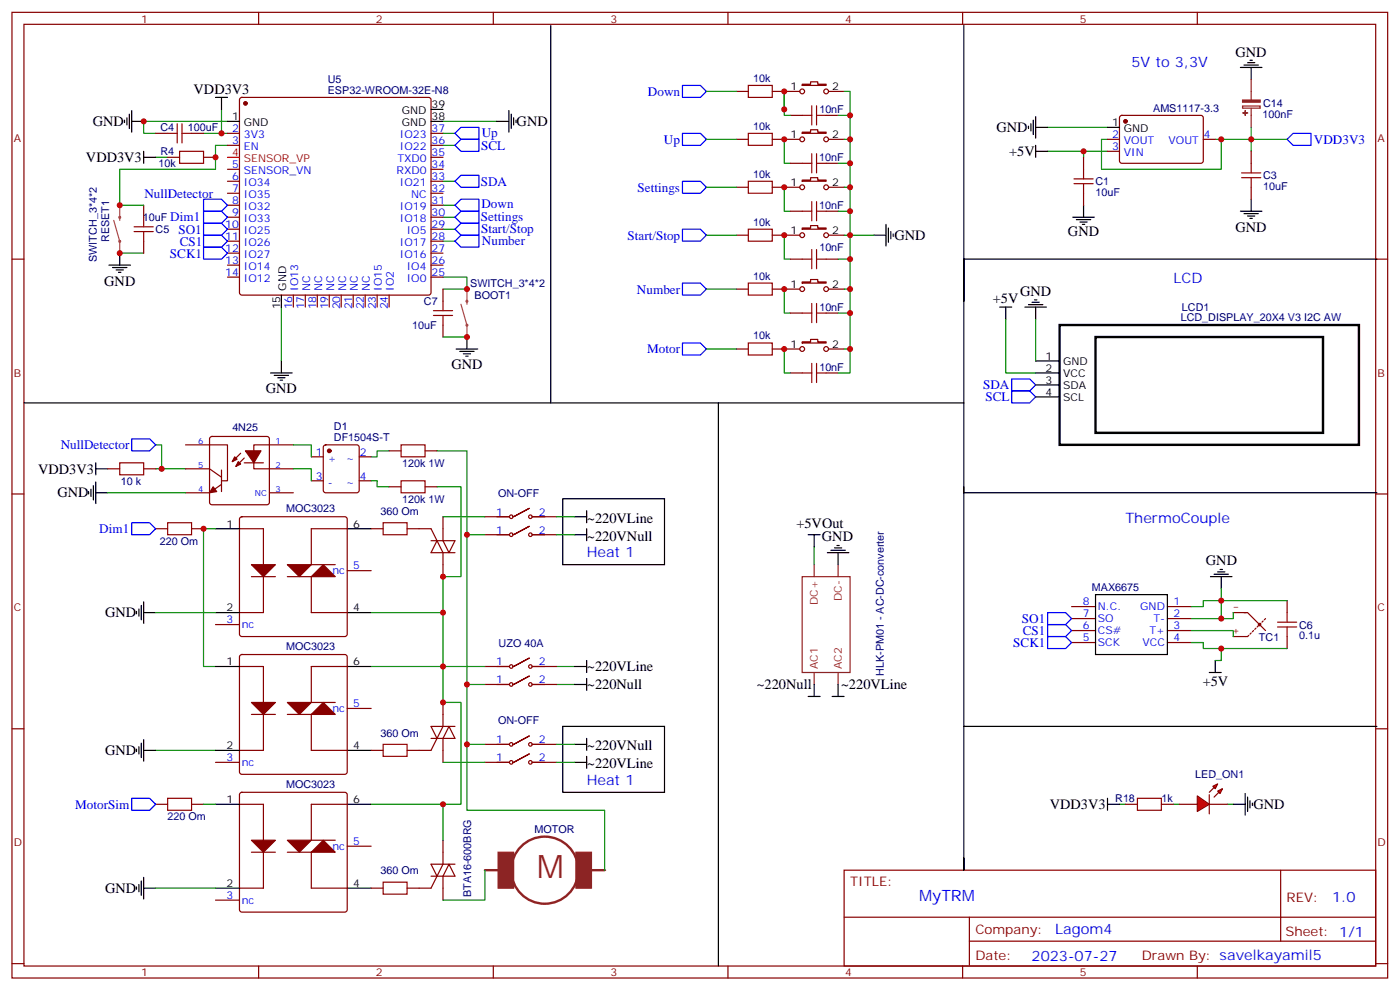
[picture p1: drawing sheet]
<svg xmlns="http://www.w3.org/2000/svg" width="413mm" height="292mm" viewBox="0 0 413 292" stroke-linecap="round" stroke-linejoin="round" font-family="sans-serif">
<g fill="none" stroke="#870000" stroke-width=".35">
<path d="M3.5 3.6h405.4v284.4h-405.4zM7.1 7.2h398.2v277.2h-398.2zM76.2 3.6v3.6M145.3 3.6v3.6M214.5 3.6v3.6M283.6 3.6v3.6M352.8 3.6v3.6M3.5 76.3h3.6M405.3 76.3h3.6M31.7 138h3.6M42.3 138h3.6M114.7 132.8h3.5"/>
<path d="M125.2 132.8h3.6M3.5 145.5h3.6M114.7 143.3h3.5M125.2 143.3h3.6M405.3 145.5h3.6M3.5 214.6h3.6M405.3 214.6h3.6M248.7 256.2h156.6v28.2h-156.6zM377.3 256.2v20.9M248.7 270.1h156.5M285.6 277.1h119.6M285.6 270.1v14.1"/>
<path d="M3.5 283.7h3.6M76.2 284.4v3.6M145.3 284.4v3.6M214.5 284.4v3.6M283.6 284.4v3.6M352.8 284.4v3.6M405.3 283.7h3.6"/>
</g>
<path d="M130.5 39.3h3.6M35.3 74.5h7M130.5 71h3.6M130.5 67.5h3.6M130.5 64h3.6M130.5 60.4h3.6M45.9 131h1.7v7h7.1M45.9 138h1.7M114.7 132.8h-3.6v1.7h-1.7M111.1 141.6v1.7h3.6M239.9 161v5.3" fill="none" stroke="#008700" stroke-width=".35"/>
<g fill="none" stroke="#000" stroke-width=".35">
<path d="M162.3 7.5v111.1M7.1 118.6h276.9M211.7 118.6v165.8M28.2 138h3.5M28.2 136.3v3.5M26.1 144.7v.8M26.8 144v2.2M27.5 143v4.2M28.2 141.9v6.4M28.2 145.1h3.5M284 213.9v42.3v-3.5M169.3 224.5h3.6"/>
<path d="M172.9 222.7v3.5"/>
</g>
<path d="M35.3 136.3h7v3.5h-7zM118.2 131h7v3.5h-7zM118.2 141.6h7v3.5h-7z" fill="none" stroke="#a10000" stroke-width=".35"/>
<path d="M38.8 129.2h5.3l1.8 1.8-1.8 1.8h-5.3z" fill="none" stroke="#00f" stroke-width=".35"/>
<path d="M70.8 152.4l.5-.2h30.3l.5 .2 .2 .5v33.8l-.2 .5-.5 .2h-30.3l-.5-.2-.2-.5v-33.8z" fill="#fff" stroke="#870000" stroke-width=".35"/>
<path d="M45.9 155.7h3.5M56.4 155.7h3.6M70.6 155.7h7v24.7h-7M102.3 155.7h-10.6v10.6h7.1M74.1 169.8h7M84.7 169.8h7v10.6h10.6M102.3 168h7.1M63.5 183.9h7.1" fill="none" stroke="#870000" stroke-width=".35"/>
<g fill="#870000" stroke="#870000" stroke-width=".35">
<path d="M74.1 166.3h7l-3.5 3.5z"/>
<path d="M84.7 166.3h7l-3.5 3.5z"/>
<path d="M91.7 169.8l3.5-3.5 3.6 3.5z"/>
</g>
<g fill="none" stroke="#000" stroke-width=".35">
<path d="M63.5 155.7h7.1M102.3 155.7h7.1M40.9 179.3v2.1M41.6 178.3v4.2M42.3 177.2v6.4M40.2 180v.7M42.3 180.4h3.6M63.5 180.4h7.1M102.3 180.4h7.1M40.9 219.9v2.1M41.6 218.8v4.3M42.3 217.8v6.3"/>
<path d="M40.2 220.6v.7M42.3 220.9h3.6"/>
</g>
<path d="M63.5 155.7h-3.5v40.6h3.5M45.9 180.4h17.6M45.9 220.9h17.6" fill="none" stroke="#008700" stroke-width=".35"/>
<path d="M49.4 153.9h7v3.5h-7z" fill="none" stroke="#a10000" stroke-width=".35"/>
<path d="M70.8 192.9l.5-.2h30.3l.5 .2 .2 .5v33.9l-.2 .5-.5 .2h-30.3l-.5-.2-.2-.5v-33.9z" fill="#fff" stroke="#870000" stroke-width=".35"/>
<path d="M70.6 196.3h7v24.6h-7M102.3 196.3h-10.6v10.5h7.1M74.1 210.4h7M84.7 210.4h7v10.5h10.6M102.3 208.6h7.1M63.5 224.5h7.1" fill="none" stroke="#870000" stroke-width=".35"/>
<g fill="#870000" stroke="#870000" stroke-width=".35">
<path d="M74.1 206.8h7l-3.5 3.6z"/>
<path d="M84.7 206.8h7l-3.5 3.6z"/>
<path d="M91.7 210.4l3.5-3.6 3.6 3.6z"/>
</g>
<path d="M63.5 196.3h7.1M102.3 196.3h7.1M63.5 220.9h7.1M102.3 220.9h7.1" fill="none" stroke="#000" stroke-width=".35"/>
<path d="M38.8 153.9h5.3l1.8 1.8-1.8 1.7h-5.3z" fill="none" stroke="#00f" stroke-width=".35"/>
<path d="M70.8 233.5l.5-.2h30.3l.5 .2 .2 .5v33.9l-.2 .5-.5 .2h-30.3l-.5-.3-.2-.4v-33.9z" fill="#fff" stroke="#870000" stroke-width=".35"/>
<path d="M45.9 236.8h3.5M56.4 236.8h3.6M70.6 236.8h7v24.7h-7M102.3 236.8h-10.6v10.6h7.1M74.1 250.9h7M84.7 250.9h7v10.6h10.6M102.3 249.2h7.1M127 258h7.1l-1.8-3.5-1.8 3.5v7M128.8 258l-1.8 3.5h-3.5M130.5 247.4v7.1l-1.7 3.5-1.8-3.5h7.1M63.5 265h7.1" fill="none" stroke="#870000" stroke-width=".35"/>
<g fill="#870000" stroke="#870000" stroke-width=".35">
<path d="M74.1 247.4h7l-3.5 3.5z"/>
<path d="M84.7 247.4h7l-3.5 3.5z"/>
<path d="M91.7 250.9l3.5-3.5 3.6 3.5z"/>
</g>
<path d="M63.5 236.8h7.1M102.3 236.8h7.1M41.6 259.4v4.2M42.3 258.3v6.4M40.2 261.2v.7M40.9 260.5v2.1M42.3 261.5h3.6M63.5 261.5h7.1M102.3 261.5h7.1" fill="none" stroke="#000" stroke-width=".35"/>
<path d="M60 236.8h3.5M45.9 261.5h17.6" fill="none" stroke="#008700" stroke-width=".35"/>
<path d="M49.4 235.1h7v3.5h-7z" fill="none" stroke="#a10000" stroke-width=".35"/>
<path d="M38.8 235.1h5.3l1.8 1.7-1.8 1.8h-5.3z" fill="none" stroke="#00f" stroke-width=".35"/>
<circle cx="160.5" cy="256.2" r="9.9" fill="none" stroke="#8c2424" stroke-width=".71"/>
<g fill="#8c2424" stroke="#8c2424" stroke-width=".35">
<path d="M146.8 250.9h4.5v10.6h-4.5z"/>
<path d="M169.7 250.9h4.6v10.6h-4.6z"/>
</g>
<g fill="#8c2424">
<circle cx="178.2" cy="256.2" r=".18"/>
<circle cx="142.9" cy="256.2" r=".18"/>
</g>
<path d="M142.9 256.2h7M171.1 256.2h7.1" fill="none" stroke="#8c2424" stroke-width=".71"/>
<g fill="none" stroke="#008700" stroke-width=".35">
<path d="M130.5 53.4h3.6M130.5 42.8h3.6M82.9 90.4v15.9M130.5 81.6h7.1v3.5h-7.1M296.3 93.9v15.9h8.9M305.2 93.9v12.4M128.8 132.8h8.8v24.6M128.8 143.3h7v26.5h-5.3v37h5.3v30h-5.3v10.6M130.5 152.2h12.4M142.9 157.4h-5.3v44.1h5.3M164 152.2h5.3M164 157.4h5.3"/>
<path d="M359.8 173.3v8.8M379.2 176.8h-24.7v1.8h-3.5M109.4 196.3h33.5M109.4 180.4h21.1M164 196.3h5.3M351 185.7h12.4v1.7M351 189.2h3.5v1.8h24.7M359.8 191v3.5h-1.7M363.4 180.4v1.7h-12.4M137.6 201.5v17.7h5.3M137.6 219.2v19.4h40.6v17.6M164 201.5h5.3"/>
<path d="M164 219.2h5.3M109.4 236.8h21.1M130.5 224.5h12.4M164 224.5h5.3M329.8 236.8h1.8M345.7 236.8h1.8M361.6 236.8h1.8M142.9 256.2v8.8h-12.4"/>
</g>
<g fill="none" stroke="#000" stroke-width=".35">
<path d="M284 7.5v68.8h121.7M32.1 78.1h6.4M33.2 78.8h4.2M34.2 79.5h2.1M35.3 74.5v3.6M34.9 80.2h.7M137.6 99.2v3.6M284 88.7v-12.4v68.8h121.7M294.6 90.4h3.5M296.3 90.4v3.5M302 90.4h6.3M303 89.7h4.3"/>
<path d="M304.1 89h2.1M304.8 88.3h.7M305.2 90.4v3.5M79.7 109.8h6.4M80.8 110.5h4.2M81.8 111.2h2.2M82.5 111.9h.8M82.9 106.3v3.5M134.4 102.8h6.4M135.5 103.5h4.2M136.5 104.2h2.1M137.2 104.9h.7"/>
<path d="M305.2 106.3h7M305.2 109.8h7M305.2 113.3h7M305.2 116.9h7M165.8 146.9h30v19.4h-30zM169.3 157.4h3.6M169.3 152.2h3.6M172.9 150.4v3.5M172.9 155.7v3.5M238.1 157.4h3.6M239.9 157.4v3.6M284 143.3v70.6h121.7"/>
<path d="M243.8 162.7h6.3M244.8 162h4.3M245.9 161.3h2.1M246.6 160.6h.7M246.9 162.7v3.6M322.8 175.1h21.2v17.6h-21.2zM356.7 169.8h6.3M357.7 169.1h4.2M358.8 168.4h2.1M359.5 167.7h.7M359.8 169.8v3.5M169.3 196.3h3.6"/>
<path d="M172.9 194.5v3.5M172.9 199.8v3.5M356.3 198h3.5M358.1 194.5v3.5M165.8 213.9h30v19.4h-30zM169.3 201.5h3.6M169.3 219.2h3.6M172.9 217.4v3.5M238.1 205.1h3.6M239.9 201.5v3.6M245.2 205.1h3.5M246.9 201.5v3.6"/>
<path d="M363.4 236.8h3.5M366.9 233.6v6.4M367.6 234.7v4.2M368.3 235.8v2.1M369 236.5v.7"/>
</g>
<g fill="none" stroke="#870000" stroke-width=".35">
<path d="M42.3 60.4v3.6M42.3 71v3.5M231.1 102.8h4.6M236.4 100.6h2.4v-.7h2.1v.7h2.5v.4h-7zM244.1 102.8h4.6M109.4 155.7h3.5M119.9 155.7h7.1l1.8 3.5M130.5 152.2v7l1.8 3.5 1.8-3.5h-7.1M142.9 152.2h7M142.9 157.4h7M155.9 149.7l-4.6 2.5 4.6-2.5M155.9 155l-4.6 2.4 4.6-2.4"/>
<path d="M157 152.2h7M157 157.4h7M134.1 162.7h-7.1l1.8-3.5 1.7 3.5v7.1M315.7 178.6h7.1M344 178.6h7M379.2 176.8v3.6M142.9 196.3h7M155.9 199.1l-4.6 2.4 4.6-2.4M155.9 193.8l-4.6 2.5 4.6-2.5M157 196.3h7M315.7 182.1h7.1M315.7 185.7h7.1"/>
<path d="M315.7 189.2h7.1M344 182.1h7M344 185.7h7M344 189.2h7M379.2 187.4v3.6M127 217.4h7.1l-1.8-3.5-1.8 3.5v7.1M128.8 217.4l-1.8 3.5h-7.1M130.5 206.8v7.1l-1.7 3.5-1.8-3.5h7.1M142.9 201.5h7M142.9 219.2h7M155.9 216.7l-4.6 2.5 4.6-2.5M157 201.5h7"/>
<path d="M157 219.2h7M109.4 220.9h3.5M142.9 224.5h7M155.9 222l-4.6 2.5 4.6-2.5M157 224.5h7M109.4 261.5h3.5M119.9 261.5h3.6"/>
<circle cx="236.4" cy="102.8" r=".71"/>
<circle cx="243.4" cy="102.8" r=".71"/>
<circle cx="150.6" cy="152.2" r=".53"/>
<circle cx="150.6" cy="157.4" r=".53"/>
<circle cx="156.3" cy="157.4" r=".53"/>
<circle cx="156.3" cy="152.2" r=".53"/>
<circle cx="150.6" cy="196.3" r=".53"/>
<circle cx="156.3" cy="196.3" r=".53"/>
<circle cx="150.6" cy="219.2" r=".53"/>
<circle cx="150.6" cy="201.5" r=".53"/>
<circle cx="156.3" cy="201.5" r=".53"/>
<circle cx="156.3" cy="219.2" r=".53"/>
<circle cx="150.6" cy="224.5" r=".53"/>
<circle cx="156.3" cy="224.5" r=".53"/>
</g>
<path d="M39.5 68.2h5.7M39.5 66.8h5.7M42.3 64v2.8M42.3 68.2v2.8M112.9 153.9h7v3.5h-7zM376.4 184.6h5.7M376.4 183.2h5.7M379.2 180.4v2.8M379.2 184.6v2.8M112.9 219.2h7v3.5h-7zM112.9 259.8h7v3.5h-7z" fill="none" stroke="#a10000" stroke-width=".35"/>
<path d="M236.4 169.8h14.1v28.2h-14.1zM239.9 166.3v3.5M246.9 166.3v3.5M239.9 198v3.5M246.9 198v3.5" fill="none" stroke="#8c2424" stroke-width=".35"/>
<g fill="none" stroke="#00f" stroke-width=".35">
<path d="M201.1 39.3h5.3l1.7 1.7-1.7 1.8h-5.3zM201.1 25.2h5.3l1.7 1.7-1.7 1.8h-5.3zM134.1 53.4l1.7-1.8h5.3v3.5h-5.3zM134.1 42.8l1.7-1.8h5.3v3.6h-5.3zM201.1 53.4h5.3l1.7 1.7-1.7 1.8h-5.3zM201.1 67.5h5.3l1.7 1.8-1.7 1.7h-5.3zM201.1 83.4h5.3l1.7 1.7-1.7 1.8h-5.3zM201.1 101h5.3l1.7 1.8-1.7 1.7h-5.3zM298.1 115.1h5.3l1.8 1.8-1.8 1.7h-5.3zM298.1 111.6h5.3l1.8 1.7-1.8 1.8h-5.3zM308.7 180.4h5.3l1.7 1.7-1.7 1.8h-5.3zM308.7 183.9h5.3l1.7 1.8-1.7 1.7h-5.3z"/>
<path d="M308.7 187.4h5.3l1.7 1.8-1.7 1.8h-5.3z"/>
</g>
<circle cx="371.1" cy="183.9" r=".35" fill="#850000" stroke="#850000" stroke-width=".35"/>
<path d="M363.4 180.4h3.8M366.5 180.4h1.1l5.3 5.3M367.9 187.1l-.3 .3h-4.2M368.7 186.4l-.4 .3M369.4 185.7l-.4 .3M370.1 185l-.4 .3M370.8 184.3l-.4 .3M371.5 183.6l-.4 .3M372.2 182.8l-.4 .4M372.9 182.1l-.4 .4" fill="none" stroke="#850000" stroke-width=".35"/>
<path d="M312.2 95.7h88.2v35.3h-88.2zM322.8 99.2h67v28.3h-67z" fill="none" stroke="#000" stroke-width=".71"/>
<path d="M33.5 64.9l1.8 6.2v3.4M35.3 60.4v3.5M35.3 64v.9M135.8 89.6l1.8 6.2v3.4M137.6 85.1v3.5M137.6 88.7v.9" fill="none" stroke="#a64a4a" stroke-width=".35"/>
<g fill="none" stroke="#a64a4a" stroke-width=".56">
<circle cx="35.3" cy="64" r=".18"/>
<circle cx="35.3" cy="71.1" r=".18"/>
<circle cx="137.6" cy="88.7" r=".18"/>
<circle cx="137.6" cy="95.8" r=".18"/>
</g>
<g fill="#f00" stroke="#870000" stroke-width=".35">
<path d="M352.8 234.4l3.5 2.4-3.5 2.1z"/>
<path d="M356.3 234v5.6z"/>
</g>
<g fill="#870000" stroke="#870000" stroke-width=".35">
<path d="M357.7 231.9l-1.4 1.4z"/>
<path d="M357.7 234.7l1.4-1.4z"/>
</g>
<g fill="#f00" stroke="#870000" stroke-width=".35">
<path d="M357.4 231.5l1.4-.7-.7 1.4z"/>
<path d="M358.8 232.9l1.4-.7-.7 1.4z"/>
</g>
<g fill="none" stroke="#870000" stroke-width=".35">
<path d="M45.9 39.3h3.5M56.4 39.3h3.6M67 39.3h3.6M70.8 28.9l.5-.2h55l.5 .2 .2 .5v56.8l-.2 .5-.5 .2h-55l-.5-.2-.2-.5v-56.8zM127 39.3h3.5M217 26.9h3.5M227.5 26.9h8.2M232.8 34h3.6M236.4 38.9h2.4v-.7h2.1v.7h2.5v.4h-7zM236.4 24.8h2.4v-.7h2.1v.7h2.5v.4h-7zM243.4 34h3.5M244.1 26.9h4.6"/>
<path d="M330.1 34.2l.5-.2h23.5l.4 .7v13l-.7 .4-23.5-.1-.5-.6v-12.7zM49.4 46.3h3.5M60 46.3h3.5M67 42.8h3.6M67 49.8h3.6M67 53.4h3.6M67 56.9h3.6M127 46.3h3.5M127 42.8h3.5M127 49.8h3.5M127 53.4h3.5M127 56.9h3.5"/>
<path d="M217 41h3.5M217 55.1h3.5M227.5 41h8.2M227.5 55.1h8.2M232.8 48.1h3.6M236.4 53h2.4v-.7h2.1v.7h2.5v.4h-7zM243.4 48.1h3.5M244.1 41h4.6M244.1 55.1h4.6M319.3 46.3v3.5M319.3 56.9v3.5M326.3 41h3.5"/>
<path d="M326.3 44.6h3.5M354.5 41h3.6M368.7 44.6v3.5M368.7 55.1v3.6M67 60.4h3.6M67 64h3.6M67 67.5h3.6M67 71h3.6M67 74.5h3.6M67 78.1h3.6M127 60.4h3.5M127 64h3.5"/>
<path d="M127 67.5h3.5M127 71h3.5M127 74.5h3.5M127 78.1h3.5M217 69.3h3.5M227.5 69.3h8.2M232.8 76.3h3.6M232.8 62.2h3.6M236.4 67.1h2.4v-.7h2.1v.7h2.5v.4h-7zM243.4 76.3h3.5M243.4 62.2h3.5M244.1 69.3h4.6"/>
<path d="M67 81.6h3.6M86.4 86.9v3.5M90 86.9v3.5M93.5 86.9v3.5M97 86.9v3.5M100.5 86.9v3.5M104.1 86.9v3.5M107.6 86.9v3.5M111.1 86.9v3.5M114.7 86.9v3.5M127 81.6h3.5M130.5 85.1v3.6"/>
<path d="M130.5 95.7v3.5M217 85.1h3.5M227.5 85.1h8.2M232.8 92.2h3.6M236.4 83h2.4v-.7h2.1v.7h2.5v.4h-7zM243.4 92.2h3.5M244.1 85.1h4.6M217 102.8h3.5M227.5 102.8h3.6M232.8 109.8h3.6M243.4 109.8h3.5M54.7 131h12.3v10.6h-1.7"/>
<path d="M54.7 138h7l3.6 2.5M62 128.7l.4-.2h16.3l.5 .2 .2 .5v18.7l-.3 .5-.4 .2h-16.3l-.5-.2-.2-.5v-18.7zM65.3 138.4v6.3M70.9 133.5l-2.5 2.4M72 134.9l-2.5 2.4M72 136.3h5.6M86.4 131h-11.6v7h11.6M91.7 134.5h3.5M95.5 131.2l.5-.2h9.1l.5 .2 .2 .5v12.7l-.2 .5-.5 .2h-9.1l-.5-.2-.3-.5v-12.7zM105.8 134.5h3.6M65.3 142.6l-3.6 2.5h-7M79.4 145.1h7"/>
<path d="M91.7 141.6h3.5M105.8 141.6h3.6M331.6 236.8h3.5M342.2 236.8h3.5M347.5 236.8h5.3M356.3 236.8h5.3"/>
<circle cx="236.4" cy="26.9" r=".71"/>
<circle cx="243.4" cy="26.9" r=".71"/>
<circle cx="236.4" cy="41" r=".71"/>
<circle cx="236.4" cy="55.1" r=".71"/>
<circle cx="243.4" cy="41" r=".71"/>
<circle cx="243.4" cy="55.1" r=".71"/>
<circle cx="236.4" cy="69.3" r=".71"/>
<circle cx="243.4" cy="69.3" r=".71"/>
<circle cx="236.4" cy="85.1" r=".71"/>
<circle cx="243.4" cy="85.1" r=".71"/>
</g>
<g fill="none" stroke="#a10000" stroke-width=".35">
<path d="M49.4 39.3h2.8M52.2 36.4v5.7M53.6 39.3h2.8M53.6 36.4v5.7M220.5 25.2h7v3.5h-7zM220.5 39.3h7v3.5h-7zM236.4 34h2.8M239.2 31.2v5.6M240.6 31.2v5.6M240.6 34h2.8M52.9 44.6h7.1v3.5h-7.1zM220.5 53.4h7v3.5h-7z"/>
<path d="M236.4 48.1h2.8M239.2 45.3v5.6M239.2 59.4v5.6M240.6 45.3v5.6M240.6 59.4v5.6M240.6 48.1h2.8M316.4 54.1h5.7M316.4 52.7h5.7M319.3 49.8v2.9M319.3 54.1v2.8M365.8 52.3h5.7M365.8 50.9h5.7"/>
<path d="M368.7 48.1v2.8M368.7 52.3v2.8M220.5 67.5h7v3.5h-7zM236.4 76.3h2.8M236.4 62.2h2.8M239.2 73.5v5.6M240.6 73.5v5.6M240.6 76.3h2.8M240.6 62.2h2.8M127.7 92.9h5.6M127.7 91.5h5.6M130.5 88.7v2.8"/>
<path d="M130.5 92.9v2.8M220.5 83.4h7v3.5h-7zM236.4 92.2h2.8M239.2 89.4v5.6M240.6 89.4v5.6M240.6 92.2h2.8M220.5 101h7v3.5h-7zM236.4 109.8h2.8M239.2 107v5.6M240.6 109.8h2.8M240.6 107v5.6M335.1 235.1h7.1v3.5h-7.1z"/>
</g>
<g fill="none" stroke="#000" stroke-width=".35">
<path d="M365.5 19.9h6.3M366.5 19.2h4.3M367.6 18.5h2.1M368.3 17.7h.7M368.7 19.9v3.5M36.7 35.4v.7M37.4 34.7v2.1M38.1 33.6v4.3M38.8 35.7h3.5M38.8 32.6v6.3M63.5 28.7h3.5M65.3 28.7v3.5"/>
<path d="M67 35.7h3.6M127 35.7h3.5M127 32.2h3.5M146.4 35.7h3.5M149.9 32.6v6.3M150.6 33.6v4.3M151.3 34.7v2.1M152 35.4v.7M303 37.1v.8M303.7 36.4v2.2M304.4 35.4v4.2M305.2 37.5h3.5"/>
<path d="M305.2 34.3v6.4M326.3 37.5h3.5M42.3 46.3h3.6M42.3 44.6v3.5M305.2 42.8v3.5M305.2 44.6h3.5M368.7 58.7v3.5M257.5 69.3h3.6M261.1 66.1v6.3M261.8 67.1v4.3M262.5 68.2v2.1M263.2 68.9v.7"/>
<path d="M316.1 64h6.3M317.1 64.7h4.3M318.2 65.4h2.1M318.9 66.1h.7M319.3 60.4v3.6M365.5 62.2h6.3M366.5 62.9h4.3M367.6 63.6h2.1M368.3 64.3h.7M82.9 86.9v3.5M326.3 236.8h3.5M326.3 235.1v3.5"/>
</g>
<g fill="none" stroke="#008700" stroke-width=".35">
<path d="M60 39.3h7M65.3 32.2v7.1M67 35.7h-24.7v3.6h3.6M130.5 35.7h15.9M208.1 26.9h8.9M231.1 32.2v-5.3v7.1h1.7M246.9 34h3.6v7M248.7 26.9h1.8v7.1M308.7 37.5h17.6M368.7 37.5v7.1M45.9 46.3h3.5M67 42.8h-3.5v7h-28.2v10.6h7"/>
<path d="M208.1 41h8.9M208.1 55.1h8.9M231.1 55.1v7.1h1.7M231.1 41v7.1h1.7M246.9 48.1h3.6v7M248.7 55.1h1.8v7.1M248.7 41h1.8v7.1M308.7 44.6h10.6M326.3 41h-1.7v8.8h35.2v-8.8h-1.7M326.3 44.6h-7v1.7M359.8 41h19.4M208.1 69.3h8.9"/>
<path d="M231.1 69.3v7h1.7M246.9 76.3h3.6v8.8M246.9 62.2h3.6v7.1h7M248.7 69.3h1.8v7M130.5 99.2h7.1M208.1 85.1h8.9M231.1 85.1v7.1h1.7M246.9 92.2h3.6v10.6M248.7 85.1h1.8v7.1M208.1 102.8h8.9M231.1 102.8v7h1.7M248.7 102.8h1.8v7h-3.6"/>
<path d="M86.4 138h5.3v3.6M86.4 131h5.3v3.5M31.7 145.1h23M109.4 141.6h1.7"/>
</g>
<path d="M134.1 39.3l1.7-1.8h5.3v3.5h-5.3zM381 39.3h5.3v3.5h-5.3l-1.8-1.8zM60 58.7h5.3l1.7 1.7-1.7 1.8h-5.3zM60 72.8h5.3l1.7 1.7-1.7 1.8h-5.3zM60 69.3h5.3l1.7 1.7-1.7 1.8h-5.3zM60 65.7h5.3l1.7 1.8-1.7 1.8h-5.3zM60 62.2h5.3l1.7 1.8-1.7 1.7h-5.3zM134.1 60.4l1.7-1.7h5.3v3.5h-5.3zM134.1 64l1.7-1.8h5.3v3.5h-5.3zM134.1 71l1.7-1.7h5.3v3.5h-5.3zM135.8 65.7h5.3v3.6h-5.3l-1.7-1.8z" fill="none" stroke="#00f" stroke-width=".35"/>
<g fill="#870000" stroke="#870000" stroke-width=".35">
<path d="M62.8 143.3l1.1 1.4-2.2 .4z"/>
<path d="M70.2 135.9l.7 .7-1.4 .7z"/>
<path d="M69.1 134.5l.7 .7-1.4 .7z"/>
<path d="M72.3 132.8h4.6l-2.1 3.5z"/>
<circle cx="331.6" cy="35.7" r=".53"/>
<circle cx="72.3" cy="30.4" r=".53"/>
<circle cx="97" cy="132.8" r=".53"/>
</g>
<path d="M67 46.3h3.6" fill="none" stroke="#f00" stroke-width=".35"/>
<path d="M366.1 31.2h5.2v.7h-5.2zM368.7 23.4v6M368.7 31.9v5.6" fill="none" stroke="#8c2424" stroke-width=".35"/>
<g fill="#8c2424" stroke="#8c2424" stroke-width=".35">
<path d="M366.1 29.5h5.2v.6h-5.2z"/>
<path d="M366.2 33.2l1.4 .1z"/>
<path d="M366.9 32.6v1.4z"/>
</g>
<g fill="#c00">
<circle cx="35.3" cy="74.5" r=".88"/>
<circle cx="35.3" cy="60.4" r=".88"/>
<circle cx="130.5" cy="196.3" r=".88"/>
<circle cx="130.5" cy="180.4" r=".88"/>
<circle cx="137.6" cy="201.5" r=".88"/>
<circle cx="130.5" cy="206.8" r=".88"/>
<circle cx="130.5" cy="236.8" r=".88"/>
<circle cx="137.6" cy="219.2" r=".88"/>
<circle cx="137.6" cy="157.4" r=".88"/>
<circle cx="130.5" cy="169.8" r=".88"/>
<circle cx="359.8" cy="182.1" r=".88"/>
<circle cx="359.8" cy="176.8" r=".88"/>
<circle cx="359.8" cy="191" r=".88"/>
<circle cx="63.5" cy="46.3" r=".88"/>
<circle cx="65.3" cy="39.3" r=".88"/>
<circle cx="42.3" cy="35.7" r=".88"/>
<circle cx="368.7" cy="41" r=".88"/>
<circle cx="359.8" cy="41" r=".88"/>
<circle cx="319.3" cy="44.6" r=".88"/>
<circle cx="137.6" cy="85.1" r=".88"/>
<circle cx="137.6" cy="99.2" r=".88"/>
<circle cx="231.1" cy="102.8" r=".88"/>
<circle cx="231.1" cy="69.3" r=".88"/>
<circle cx="231.1" cy="55.1" r=".88"/>
<circle cx="231.1" cy="41" r=".88"/>
<circle cx="231.1" cy="26.9" r=".88"/>
<circle cx="231.1" cy="32.2" r=".88"/>
<circle cx="231.1" cy="85.1" r=".88"/>
<circle cx="250.5" cy="102.8" r=".88"/>
<circle cx="250.5" cy="92.2" r=".88"/>
<circle cx="250.5" cy="85.1" r=".88"/>
<circle cx="250.5" cy="76.3" r=".88"/>
<circle cx="250.5" cy="69.3" r=".88"/>
<circle cx="250.5" cy="62.2" r=".88"/>
<circle cx="250.5" cy="55.1" r=".88"/>
<circle cx="250.5" cy="48.1" r=".88"/>
<circle cx="250.5" cy="41" r=".88"/>
<circle cx="250.5" cy="34" r=".88"/>
<circle cx="47.6" cy="138" r=".88"/>
<circle cx="60" cy="155.7" r=".88"/>
</g>
<text font-size="9.5" fill="#8d2323" x="158.2" y="258.5">M</text>
<text font-size="4.6" fill="#00f" x="270.8" y="265.3">MyTRM</text>
<g font-size="4.2">
<text x="364" y="16.7">GND</text>
<text x="57" y="27.6">VDD3V3</text>
<text x="27.3" y="37.2">GND</text>
<text x="152.2" y="37.2">GND</text>
<text x="293.6" y="38.9">GND</text>
<text x="25.3" y="47.8">VDD3V3</text>
<text x="297.3" y="46">+5V</text>
<text x="263.5" y="70.7">GND</text>
<text x="314.7" y="69.6">GND</text>
<text x="364" y="68.3">GND</text>
<text x="30.7" y="84.1">GND</text>
<text x="292.5" y="89.4">+5V</text>
<text x="300.6" y="87.2">GND</text>
<text x="133" y="108.8">GND</text>
<text x="78.3" y="115.8">GND</text>
<text x="11.2" y="139.5">VDD3V3</text>
<text x="16.9" y="146.4">GND</text>
<text x="173" y="153.9">~220VLine</text>
<text x="234.6" y="155.4">+5VOut</text>
<text x="173" y="159.2">~220VNull</text>
<text x="242.2" y="159.4">GND</text>
<text x="355.3" y="166.5">GND</text>
<text x="31" y="181.8">GND</text>
<text x="173" y="197.6">~220VLine</text>
<text x="173" y="202.9">~220Null</text>
<text x="223" y="203">~220Null</text>
<text x="247.9" y="203">~220VLine</text>
<text x="354.4" y="201.9">+5V</text>
<text x="173" y="221">~220VNull</text>
<text x="31" y="222.3">GND</text>
<text x="173" y="226.3">~220VLine</text>
<text x="309.3" y="238.3">VDD3V3</text>
<text x="369.4" y="238.2">GND</text>
<text x="31" y="262.9">GND</text>
</g>
<g font-size="4.2" fill="#00f">
<text x="333.4" y="19.9">5V to 3,3V</text>
<text x="345.7" y="83.4">LCD</text>
<text x="331.6" y="153.9">ThermoCouple</text>
<text x="172.9" y="164.1">Heat 1</text>
<text x="172.9" y="231.2">Heat 1</text>
<text x="392.5" y="265.5">1.0</text>
<text x="310.9" y="275">Lagom4</text>
<text x="304" y="282.9">2023-07-27</text>
</g>
<g font-size="3.9" fill="#00f">
<text x="190.9" y="28.2">Down</text>
<text x="142" y="40.4">Up</text>
<text x="141.8" y="44.2">SCL</text>
<text x="195.6" y="42.3">Up</text>
<text x="387.1" y="42.4">VDD3V3</text>
<text x="42.5" y="58.2">NullDetector</text>
<text x="141.7" y="54.7">SDA</text>
<text x="187.9" y="56.4">Settings</text>
<text x="50.2" y="65.2">Dim1</text>
<text x="141.7" y="65.1">Settings</text>
<text x="141.8" y="61.3">Down</text>
<text x="52.6" y="68.9">SO1</text>
<text x="141.8" y="68.6">Start/Stop</text>
<text x="142" y="72">Number</text>
<text x="184.9" y="70.6">Start/Stop</text>
<text x="50.1" y="75.8">SCK1</text>
<text x="53" y="72.3">CS1</text>
<text x="187.7" y="86.4">Number</text>
<text x="190.7" y="103.9">Motor</text>
<text x="289.7" y="114.6">SDA</text>
<text x="290.3" y="118.1">SCL</text>
<text x="17.9" y="132.2">NullDetector</text>
<text x="29.3" y="157">Dim1</text>
<text x="301.1" y="183.4">SO1</text>
<text x="298.5" y="190.5">SCK1</text>
<text x="301.3" y="187">CS1</text>
<text x="22.2" y="238.1">MotorSim</text>
</g>
<g font-size="3.9" fill="#800">
<text x="250.5" y="260.8">TITLE:</text>
<text x="379.1" y="265.5">REV:</text>
<text x="287.4" y="275">Company:</text>
<text x="378.7" y="275.6">Sheet: 1/1</text>
<text x="287.4" y="282.7">Date:</text>
<text x="336.4" y="282.8">Drawn By: savelkayamil5</text>
</g>
<g font-size="3.2" fill="#800">
<text x="41.6" y="6.6">1</text>
<text x="110.8" y="6.6">2</text>
<text x="179.9" y="6.6">3</text>
<text x="249.1" y="6.6">4</text>
<text x="318.2" y="6.6">5</text>
<text x="4.1" y="41.7">A</text>
<text x="405.9" y="41.7">A</text>
<text x="4.1" y="110.9">B</text>
<text x="405.9" y="110.9">B</text>
<text x="4.1" y="180">C</text>
<text x="405.9" y="180">C</text>
<text x="4.1" y="249.2">D</text>
<text x="405.9" y="249.2">D</text>
<text x="41.6" y="287.4">1</text>
<text x="110.8" y="287.4">2</text>
<text x="179.9" y="287.4">3</text>
<text x="249.1" y="287.4">4</text>
<text x="318.2" y="287.4">5</text>
</g>
<g font-size="3.2" fill="#000080">
<text x="96.6" y="27.6">ESP32-WROOM-32E-N8</text>
<text x="96.6" y="24.4">U5</text>
<text x="221.9" y="24.1">10k</text>
<text x="241.4" y="33.3">10nF</text>
<text x="339.8" y="32.9">AMS1117-3.3</text>
<text x="372" y="34.8">100nF</text>
<text x="372.2" y="31.6">C14</text>
<text x="47.3" y="38.6">C4</text>
<text x="55.3" y="38.6">100uF</text>
<text x="221.9" y="38.2">10k</text>
<text x="47.3" y="45.7">R4</text>
<text x="241.4" y="47.5">10nF</text>
<text x="46.7" y="49.2">10k</text>
<text x="221.9" y="52.3">10k</text>
<text x="372.2" y="52.7">C3</text>
<text x="322.8" y="57.7">10uF</text>
<text x="322.8" y="54.6">C1</text>
<text x="372.2" y="55.9">10uF</text>
<text x="42.1" y="65.1">10uF</text>
<text x="241.4" y="61.6">10nF</text>
<text x="32.2" y="71.3" transform="rotate(-90 32.2 71.3)">RESET1</text>
<text x="45.9" y="68.7">C5</text>
<text x="221.9" y="66.4">10k</text>
<text x="28.6" y="77.1" transform="rotate(-90 28.6 77.1)">SWITCH_3*4*2</text>
<text x="241.4" y="73.9">10nF</text>
<text x="221.9" y="82.3">10k</text>
<text x="124.9" y="89.8">C7</text>
<text x="138.5" y="84.4">SWITCH_3*4*2</text>
<text x="139.9" y="88">BOOT1</text>
<text x="241.4" y="91.5">10nF</text>
<text x="347.9" y="94.7">LCD_DISPLAY_20X4 V3 I2C AW</text>
<text x="348.3" y="91.5">LCD1</text>
<text x="121.4" y="96.9">10uF</text>
<text x="221.9" y="99.9">10k</text>
<text x="241.4" y="109.2">10nF</text>
<text x="68.5" y="126.9">4N25</text>
<text x="98.4" y="129.9">DF1504S-T</text>
<text x="98.4" y="126.8">D1</text>
<text x="118.5" y="137.5">120k 1W</text>
<text x="35.6" y="142.8">10 k</text>
<text x="118.5" y="148.1">120k 1W</text>
<text x="146.8" y="146.2">ON-OFF</text>
<text x="84.3" y="150.7">MOC3023</text>
<text x="112.1" y="151.6">360 Om</text>
<text x="47.1" y="160.4">220 Om</text>
<text x="321.7" y="173.9">MAX6675</text>
<text x="382.8" y="185.1">C6</text>
<text x="84.3" y="191.3">MOC3023</text>
<text x="146.9" y="190.4">UZO 40A</text>
<text x="371" y="188.6">TC1</text>
<text x="382.8" y="188.2">0.1u</text>
<text x="260.4" y="199" transform="rotate(-90 260.4 199)">HLK-PM01 - AC-DC-converter</text>
<text x="146.8" y="213.3">ON-OFF</text>
<text x="112.1" y="216.9">360 Om</text>
<text x="84.3" y="231.9">MOC3023</text>
<text x="352.2" y="229.1">LED_ON1</text>
<text x="328.6" y="236.2">R18</text>
<text x="342.2" y="236.2">1k</text>
<text x="49.4" y="241.5">220 Om</text>
<text x="157.5" y="245.3">MOTOR</text>
<text x="112.1" y="257.5">360 Om</text>
<text x="138.8" y="264.2" transform="rotate(-90 138.8 264.2)">BTA16-600BRG</text>
</g>
<g font-size="3.2">
<text x="232.9" y="26.6">1</text>
<text x="245.2" y="26.6">2</text>
<text x="68.4" y="35.4">1</text>
<text x="118.4" y="33.6">GND</text>
<text x="127.2" y="35.4">38</text>
<text x="127.2" y="31.9">39</text>
<text x="71.9" y="37.1">GND</text>
<text x="118.4" y="37.1">GND</text>
<text x="232.9" y="40.7">1</text>
<text x="245.2" y="40.7">2</text>
<text x="327.7" y="37.1">1</text>
<text x="331.2" y="38.9">GND</text>
<text x="232.9" y="54.8">1</text>
<text x="245.2" y="54.8">2</text>
<text x="232.9" y="68.9">1</text>
<text x="245.2" y="68.9">2</text>
<text x="84.3" y="85.6" transform="rotate(-90 84.3 85.6)">GND</text>
<text x="232.9" y="84.8">1</text>
<text x="245.2" y="84.8">2</text>
<text x="82.5" y="91.1" transform="rotate(-90 82.5 91.1)">15</text>
<text x="232.9" y="102.4">1</text>
<text x="245.2" y="102.4">2</text>
<text x="308.1" y="105.9">1</text>
<text x="313.3" y="107.4">GND</text>
<text x="308.1" y="109.5">2</text>
<text x="308.1" y="113">3</text>
<text x="313.3" y="110.9">VCC</text>
<text x="308.1" y="116.5">4</text>
<text x="313.3" y="114.4">SDA</text>
<text x="313.3" y="117.9">SCL</text>
<text x="66.8" y="155.3">1</text>
<text x="104.1" y="155.3">6</text>
<text x="66.8" y="180">2</text>
<text x="104.1" y="180">4</text>
<text x="66.8" y="195.9">1</text>
<text x="104.1" y="195.9">6</text>
<text x="66.8" y="220.6">2</text>
<text x="104.1" y="220.6">4</text>
<text x="66.8" y="236.5">1</text>
<text x="104.1" y="236.5">6</text>
<text x="66.8" y="261.2">2</text>
<text x="104.1" y="261.2">4</text>
</g>
<g font-size="3.2" fill="#00f">
<text x="68.4" y="38.9">2</text>
<text x="71.9" y="40.7">3V3</text>
<text x="117.8" y="40.7">IO23</text>
<text x="127.2" y="38.9">37</text>
<text x="327.7" y="40.7">2</text>
<text x="354.7" y="40.7">4</text>
<text x="68.4" y="42.4">3</text>
<text x="71.9" y="44.2">EN</text>
<text x="117.1" y="47.7">TXD0</text>
<text x="117.8" y="44.2">IO22</text>
<text x="127.2" y="46">35</text>
<text x="127.2" y="42.4">36</text>
<text x="327.7" y="44.2">3</text>
<text x="331.2" y="42.4">VOUT</text>
<text x="331.2" y="46">VIN</text>
<text x="344.3" y="42.4">VOUT</text>
<text x="68.4" y="49.5">5</text>
<text x="68.4" y="53">6</text>
<text x="71.9" y="51.3">SENSOR_VN</text>
<text x="116.9" y="51.3">RXD0</text>
<text x="127.2" y="53">33</text>
<text x="127.2" y="49.5">34</text>
<text x="68.4" y="56.6">7</text>
<text x="71.9" y="54.8">IO34</text>
<text x="71.9" y="58.3">IO35</text>
<text x="117.8" y="54.8">IO21</text>
<text x="121.1" y="58.3">NC</text>
<text x="127.2" y="56.6">32</text>
<text x="68.4" y="60.1">8</text>
<text x="68.4" y="63.6">9</text>
<text x="71.9" y="61.8">IO32</text>
<text x="71.9" y="65.4">IO33</text>
<text x="117.8" y="65.4">IO18</text>
<text x="117.8" y="61.8">IO19</text>
<text x="127.2" y="63.6">30</text>
<text x="127.2" y="60.1">31</text>
<text x="66.3" y="67.1">10</text>
<text x="66.3" y="70.7">11</text>
<text x="71.9" y="68.9">IO25</text>
<text x="119.8" y="68.9">IO5</text>
<text x="127.2" y="70.7">28</text>
<text x="127.2" y="67.1">29</text>
<text x="66.3" y="74.2">12</text>
<text x="66.3" y="77.7">13</text>
<text x="71.9" y="72.4">IO26</text>
<text x="71.9" y="76">IO27</text>
<text x="117.8" y="76">IO16</text>
<text x="117.8" y="72.4">IO17</text>
<text x="127.2" y="77.7">26</text>
<text x="127.2" y="74.2">27</text>
<text x="66.3" y="81.2">14</text>
<text x="71.9" y="79.5">IO14</text>
<text x="71.9" y="83">IO12</text>
<text x="119.8" y="83">IO0</text>
<text x="119.8" y="79.5">IO4</text>
<text x="127.2" y="81.2">25</text>
<text x="87.8" y="85.6" transform="rotate(-90 87.8 85.6)">IO13</text>
<text x="91.4" y="85.6" transform="rotate(-90 91.4 85.6)">NC</text>
<text x="94.9" y="85.6" transform="rotate(-90 94.9 85.6)">NC</text>
<text x="98.4" y="85.6" transform="rotate(-90 98.4 85.6)">NC</text>
<text x="102" y="85.6" transform="rotate(-90 102 85.6)">NC</text>
<text x="105.5" y="85.6" transform="rotate(-90 105.5 85.6)">NC</text>
<text x="109" y="85.6" transform="rotate(-90 109 85.6)">NC</text>
<text x="112.5" y="85.6" transform="rotate(-90 112.5 85.6)">IO15</text>
<text x="116.1" y="85.6" transform="rotate(-90 116.1 85.6)">IO2</text>
<text x="86.1" y="91.1" transform="rotate(-90 86.1 91.1)">16</text>
<text x="89.6" y="91.1" transform="rotate(-90 89.6 91.1)">17</text>
<text x="93.1" y="91.1" transform="rotate(-90 93.1 91.1)">18</text>
<text x="96.7" y="91.1" transform="rotate(-90 96.7 91.1)">19</text>
<text x="100.2" y="91.1" transform="rotate(-90 100.2 91.1)">20</text>
<text x="103.7" y="91.1" transform="rotate(-90 103.7 91.1)">21</text>
<text x="107.2" y="91.1" transform="rotate(-90 107.2 91.1)">22</text>
<text x="110.8" y="91.1" transform="rotate(-90 110.8 91.1)">23</text>
<text x="114.3" y="91.1" transform="rotate(-90 114.3 91.1)">24</text>
<text x="93.1" y="134.2">1</text>
<text x="96.6" y="135.9">+</text>
<text x="101.9" y="135.9">~</text>
<text x="106" y="134.2">2</text>
<text x="93.1" y="141.2">3</text>
<text x="96.6" y="143">-</text>
<text x="101.9" y="143">~</text>
<text x="106" y="141.2">4</text>
<text x="146.2" y="151.8">1</text>
<text x="158.7" y="151.8">2</text>
<text x="146.2" y="157.1">1</text>
<text x="158.7" y="157.1">2</text>
<text x="104.1" y="167.7">5</text>
<text x="97.9" y="169.1">nc</text>
<text x="319" y="178.3">8</text>
<text x="323.5" y="179.7">N.C.</text>
<text x="336" y="179.7">GND</text>
<text x="345.7" y="178.3">1</text>
<text x="66.8" y="183.6">3</text>
<text x="71.3" y="185">nc</text>
<text x="319" y="185.3">6</text>
<text x="319" y="181.8">7</text>
<text x="323.5" y="183.2">SO</text>
<text x="339.9" y="183.2">T-</text>
<text x="345.7" y="181.8">2</text>
<text x="345.7" y="185.3">3</text>
<text x="319" y="188.8">5</text>
<text x="323.5" y="190.3">SCK</text>
<text x="323.5" y="186.7">CS#</text>
<text x="336.7" y="190.3">VCC</text>
<text x="338.7" y="186.7">T+</text>
<text x="345.7" y="188.8">4</text>
<text x="146.2" y="195.9">1</text>
<text x="158.7" y="195.9">2</text>
<text x="146.2" y="201.2">1</text>
<text x="158.7" y="201.2">2</text>
<text x="97.9" y="209.7">nc</text>
<text x="104.1" y="208.2">5</text>
<text x="146.2" y="218.8">1</text>
<text x="158.7" y="218.8">2</text>
<text x="66.8" y="224.1">3</text>
<text x="71.3" y="225.5">nc</text>
<text x="146.2" y="224.1">1</text>
<text x="158.7" y="224.1">2</text>
<text x="97.9" y="250.2">nc</text>
<text x="104.1" y="248.8">5</text>
<text x="66.8" y="264.7">3</text>
<text x="71.3" y="266.1">nc</text>
</g>
<g font-size="3.2" fill="#f00">
<text x="68.4" y="46">4</text>
<text x="71.9" y="47.7">SENSOR_VP</text>
</g>
<g font-size="3.2" fill="#8d2323">
<text x="240.9" y="178.1" transform="rotate(-90 240.9 178.1)">DC+</text>
<text x="248" y="177" transform="rotate(-90 248 177)">DC-</text>
<text x="240.9" y="197" transform="rotate(-90 240.9 197)">AC1</text>
<text x="248" y="197" transform="rotate(-90 248 197)">AC2</text>
</g>
<g font-size="3.2" fill="#840000">
<text x="363.2" y="179.7">-</text>
<text x="363.2" y="186.7">+</text>
</g>
<g font-size="2.5" fill="#00f">
<text x="58.4" y="130.6">6</text>
<text x="81.1" y="130.6">1</text>
<text x="58.4" y="137.7">5</text>
<text x="81.1" y="137.7">2</text>
<text x="58.4" y="144.7">4</text>
<text x="75.1" y="146.2">NC</text>
<text x="81.1" y="144.7">3</text>
</g>
</svg>
